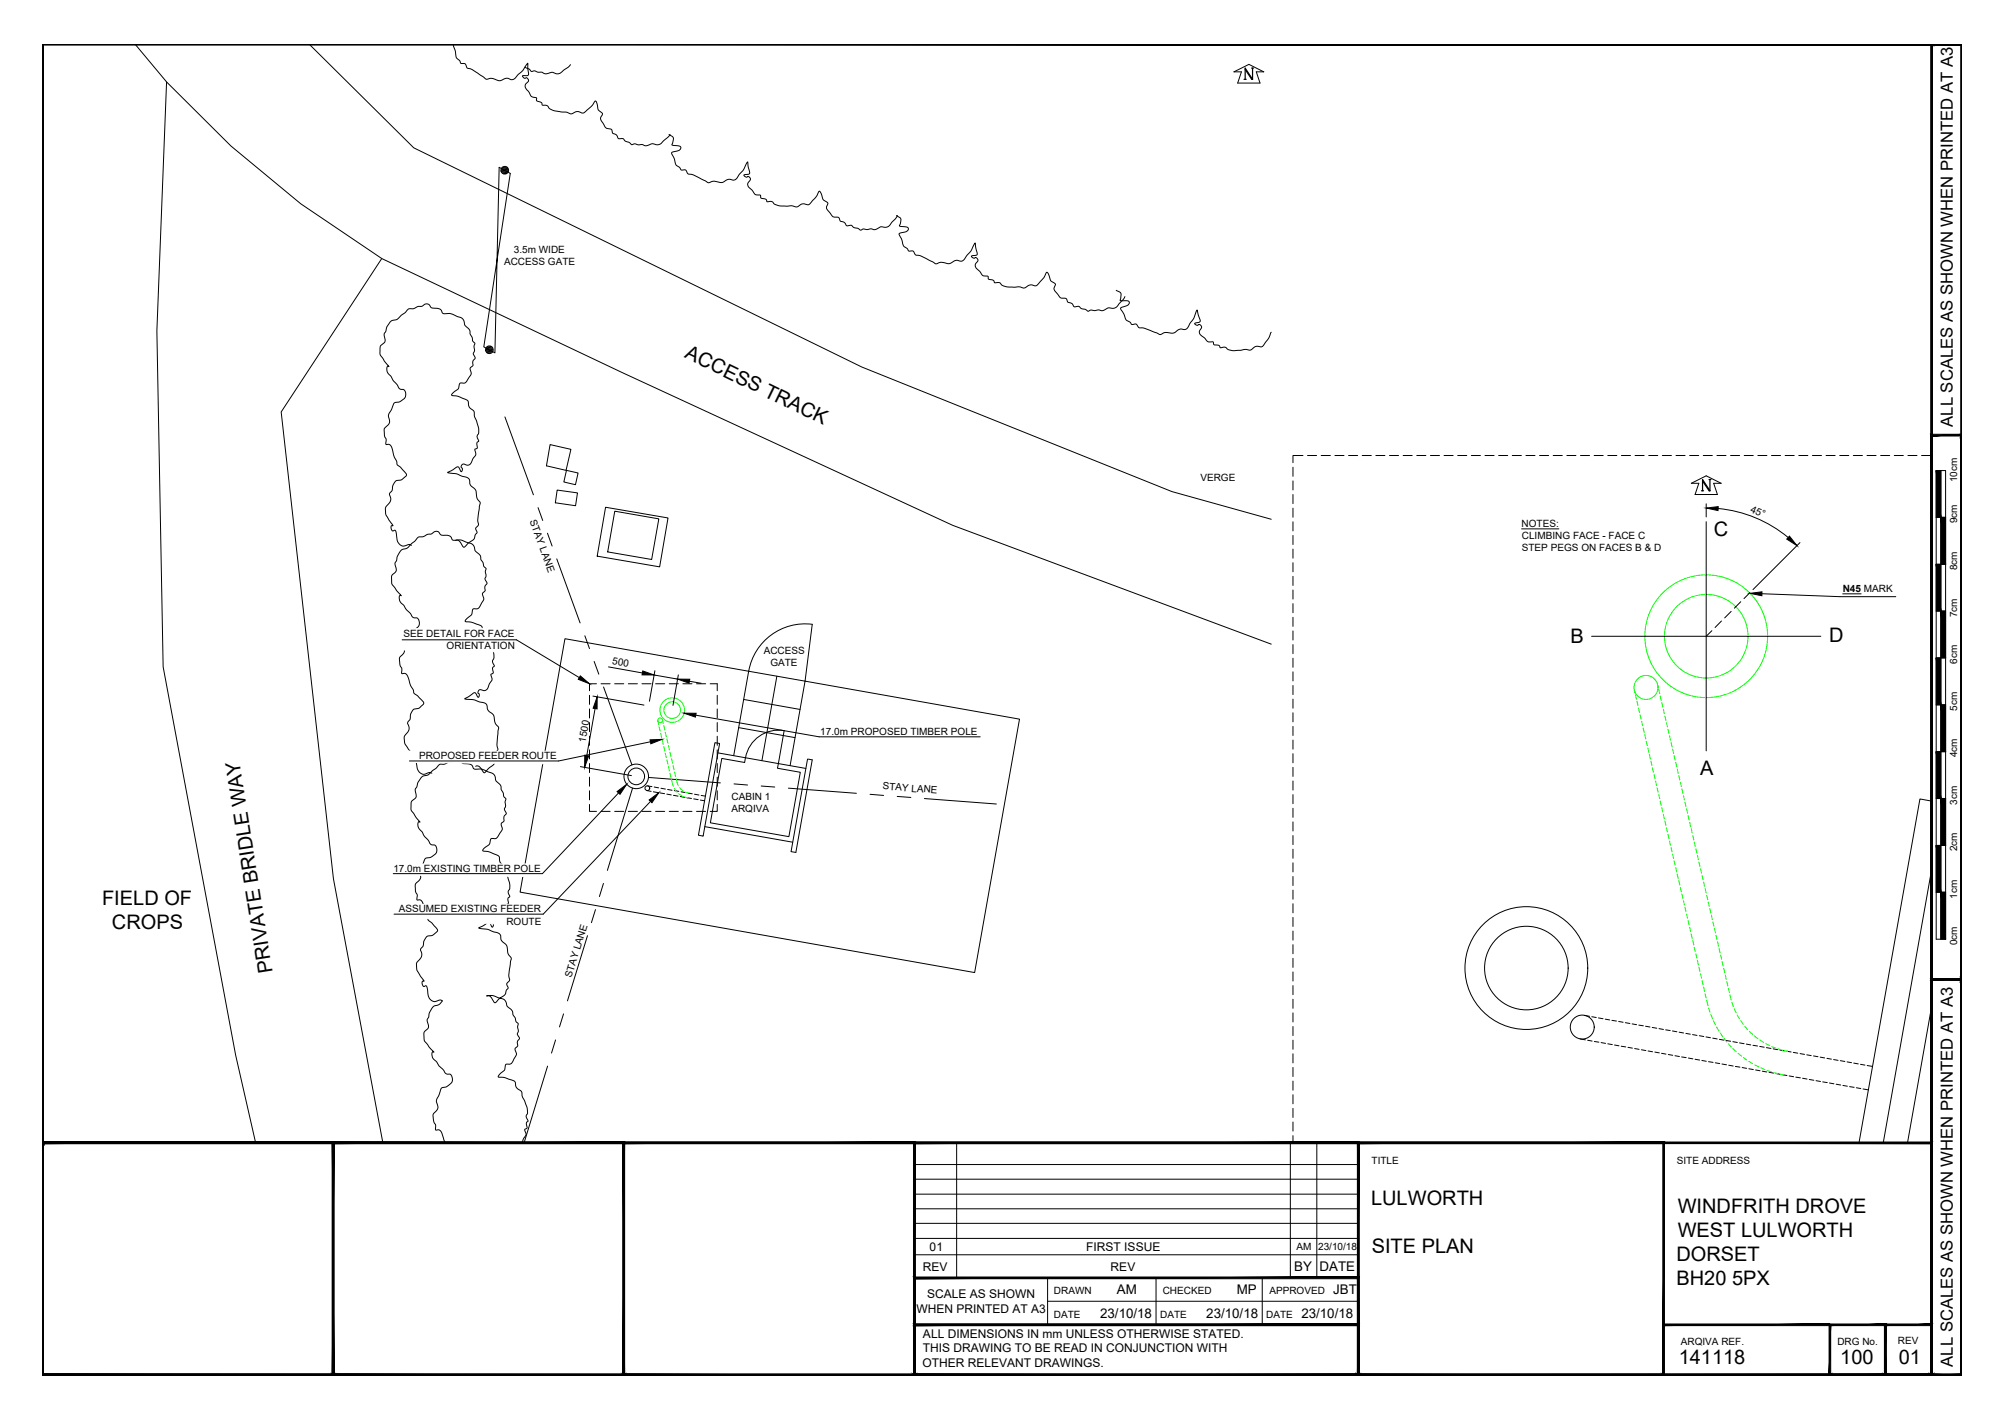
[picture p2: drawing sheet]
<svg xmlns="http://www.w3.org/2000/svg" width="420mm" height="297mm" viewBox="0 0 420 297" stroke-linecap="round" stroke-linejoin="round" font-family="sans-serif">
<g fill="none" stroke="#000" stroke-width=".21">
<path d="M28.3 9.3l6.6 7.9 13.5 13.4 14.6 12.1 17 11.5 50.3 23.8 69.2 32 66.8 24.9M34.9 17.2l-2 52.1 1.3 70.4 15.1 81.3 4.2 18.4M64.8 9.3l21.9 21.7 93.8 45.9 65 26.1 20.8 5.8M95.7 9.3h-.6l-.1 .2 .4 1.4a1.68 1.68 0 0 0 .9 1.9l.2 .5 1 .1 .4 .9a5.1 5.1 0 0 1 2.8 1.5l1.2 .8a2.63 2.63 0 0 1 2.4 .3h.5a2.02 2.02 0 0 1 2-.3l.4 .1 .4-.1 .7-.7a7.9 7.9 0 0 0 2.2-2.6l.1 1.2a1.14 1.14 0 0 1-.1 1.3l-1 .1a.47 .47 0 0 0 .6 .4 .52 .52 0 0 1 .5 .3 .52 .52 0 0 1-.1 .6 1.04 1.04 0 0 0-.5 1 1.04 1.04 0 0 0 .6 .9l.3 .3a1.37 1.37 0 0 0 1.5 1.1 .52 .52 0 0 0 .2 .7l.8 .3 .3 .5a1.06 1.06 0 0 1 1.3 .7 9.8 9.8 0 0 0 3.8 .8 1.18 1.18 0 0 0 1.7 0l.8-.1a1.1 1.1 0 0 0 1.7-.4l1.1-1 .6-.9a2.98 2.98 0 0 1 .6 1.9l.8 .7 .1 .2a1.16 1.16 0 0 0 .1 1.9l.2 .3a1.32 1.32 0 0 0 1.5 1l.2 .2a.77 .77 0 0 0 .8 .9l.2 .1a.67 .67 0 0 0 .6 .8l.7-.1a1.89 1.89 0 0 0 1.3 .9 .65 .65 0 0 0 1.1 .2l.8 .2a2.06 2.06 0 0 1 1.6 .2h.3a1.79 1.79 0 0 1 2-.2l.9-.3 1.8-1.8M119.5 13.5l-.5 .6-.8 .5a1.71 1.71 0 0 1-2.5 .5 2.17 2.17 0 0 1-1.8 .2l-.5-.2h-.6a1.39 1.39 0 0 0-1.5-.1l-.4-.5-1-.4M258.5 15l3.1-1.5 3.1 1.5h-1.6l.8 2.4h-4.7l.8-2.4zM104.5 35.1l2.4 1.2-5.6 36.4 2.4 1.2zM106 35l-.7 .1M106.1 36.3l-.7 .1M106.2 35.1l-1.1 .2M106.3 36.1l-1 .1M106.3 35.3l-1.3 .2"/>
<path d="M106.4 35.5l-1.4 .1M106.4 35.6l-1.4 .2M106.4 35.8l-1.3 .1M106.4 35.9l-1.3 .2M140.1 28.2a1.09 1.09 0 0 1 .9 1l-.3 1.1 .2 .1a2.02 2.02 0 0 1 1.7 .5 1.02 1.02 0 0 1-1.2 .8l-.3 .1a.35 .35 0 0 0-.4 .2 .35 .35 0 0 0 .1 .4l.5 1a1.64 1.64 0 0 0 1.1 1.7 .68 .68 0 0 0 1.1 .5l.2 .1a.88 .88 0 0 0 1.1 .8l2.9 1.4a.93 .93 0 0 0 1.4 .1h.8a2.05 2.05 0 0 0 2.5-.4l.3-.1a1.35 1.35 0 0 0 1.6-.1l.5-.8a4.9 4.9 0 0 0 1.6-2.4l.2-.3 .4 2a.42 .42 0 0 1 0 .4 .42 .42 0 0 1-.4 .2l-.7 .1a.52 .52 0 0 0 .3 .5 .52 .52 0 0 0 .5-.1 .66 .66 0 0 1 .5 .6 .66 .66 0 0 1-.5 .6 .93 .93 0 0 0 .4 1.2l.6 .7a1.14 1.14 0 0 0 1.5 .8l.1 .1v.4l.3 .2a.78 .78 0 0 1 1 .6 1.26 1.26 0 0 1 1.7 .6 7.4 7.4 0 0 0 3.7 .3l1.1 .2a2 2 0 0 1 2.3-.4l.4-.4a6.5 6.5 0 0 0 1.8-2.4h.1l.3 .6a1.85 1.85 0 0 0 1.4 1.8v.1a1.22 1.22 0 0 0 .3 1.8l.2 .3a1.25 1.25 0 0 0 1.6 .8l.3 .2a.89 .89 0 0 0 1 .9l.6 .7a.94 .94 0 0 1 1.4 .3l.8 .2 .7 .4 .5-.2 .7 .1a2.18 2.18 0 0 1 1.7 0l.3-.1a1.73 1.73 0 0 1 2-.4l.8-.4 1.7-2.1M80 54.2l-21.1 32.1 10.9 97.8 10.4 55.3M187.8 45.1a1.14 1.14 0 0 1 .9 1.1l-.3 1 .1 .2a2.02 2.02 0 0 1 1.8 .4 .98 .98 0 0 1-1.3 .9l-.3 .1a.35 .35 0 0 0-.4 .2 .35 .35 0 0 0 .2 .4l.4 .9a1.68 1.68 0 0 0 1.1 1.8 .68 .68 0 0 0 1.1 .5l.2 .1a.87 .87 0 0 0 1.1 .8l3 1.3a.95 .95 0 0 0 1.4 .2h.8a2.03 2.03 0 0 0 2.4-.4l.3-.1a1.44 1.44 0 0 0 1.4 0l.7-.9a5.3 5.3 0 0 0 1.7-2.5l.1-.2 .4 1.9a.41 .41 0 0 1 .1 .5 .41 .41 0 0 1-.5 .2l-.7 .1a.47 .47 0 0 0 .3 .4 .47 .47 0 0 0 .6-.1 .67 .67 0 0 1 .4 .7 .67 .67 0 0 1-.4 .6 .93 .93 0 0 0 .3 1.2l.7 .6a1.31 1.31 0 0 0 1.5 .9l.2 .6a.92 .92 0 0 1 1.2 .7 1.22 1.22 0 0 1 1.6 .6 7.6 7.6 0 0 0 3.8 .3l.6 .2h.4a1.77 1.77 0 0 1 2.2-.4l.4-.2a8 8 0 0 0 2-2.7l.5 1a1.74 1.74 0 0 0 1.2 1.5l.1 .1a1.19 1.19 0 0 0 .2 1.8l.3 .3a1.32 1.32 0 0 0 1.6 .8l.2 .2a.91 .91 0 0 0 1 .8l.7 .8a.94 .94 0 0 1 1.3 .3 2.12 2.12 0 0 1 1.5 .6l.7-.3 .6 .2a2.39 2.39 0 0 1 1.7 0l.3-.1a1.8 1.8 0 0 1 2-.4l.8-.4 1.3-1.5 .3-.6M101.7 73.4a.8 .8 0 0 1 1-.9 .8 .8 0 0 1 .4 1.3 .8 .8 0 0 1-1.3-.2l-.1-.2M102.8 72.6l-.7 .1M102.9 73.9l-.7 .1M103 72.7l-1.1 .2M103.1 73.7l-1 .1"/>
<path d="M103.1 72.9l-1.3 .1M103.2 73l-1.4 .2M103.2 73.2l-1.4 .2M103.2 73.3l-1.4 .2M103.2 73.5l-1.3 .2M233.8 60.8a1.16 1.16 0 0 1 1 1l-.2 1.1 .2 .1a2.12 2.12 0 0 1 1.7 .2 .99 .99 0 0 1-1.1 1l-.3 .1a.35 .35 0 0 0-.4 .3 .35 .35 0 0 0 .2 .4l.5 .9a1.66 1.66 0 0 0 1.3 1.6 .68 .68 0 0 0 1.1 .4h.2a1.1 1.1 0 0 0 1.2 .8l3.1 1a.92 .92 0 0 0 1.4 0h.8a2.04 2.04 0 0 0 2.4-.7l.4-.1a1.12 1.12 0 0 0 1.6-.6l.3-.5a6.1 6.1 0 0 0 1.5-2.8l.6 1.8a.42 .42 0 0 1 .1 .5 .42 .42 0 0 1-.4 .3l-.7 .1a.5 .5 0 0 0 .4 .4 .5 .5 0 0 0 .5-.1 .67 .67 0 0 1 .5 .6 .67 .67 0 0 1-.4 .6 .91 .91 0 0 0 .4 1.2l.7 .6a1.28 1.28 0 0 0 1.7 .6l.2 .6a.88 .88 0 0 1 1.2 .6h.1a1.26 1.26 0 0 1 1.6 .4 7.7 7.7 0 0 0 3.9 0l.7 .2 .3-.1a1.73 1.73 0 0 1 2.1-.6l.5-.5a6.3 6.3 0 0 0 1.5-2.6h.1M105.8 87.3l5.9 16.4M115.2 93.1l4.4 1-1 4.4-4.1-.9zM118.6 98.5l2.5 .6-.6 2.4-2.4-.5zM270.8 97.9v1.9M272.9 95.4h-2.1v1.5M273.9 95.4h1.9"/>
<path d="M276.7 95.4h1.9M279.6 95.4h1.9M282.5 95.4h1.9M285.3 95.4h1.9M288.2 95.4h1.9M291 95.4h1.9M293.9 95.4h1.9M296.7 95.4h1.9M299.6 95.4h1.9M302.5 95.4h1.9M305.3 95.4h1.9M308.2 95.4h1.9"/>
<path d="M311 95.4h1.9M313.9 95.4h1.9M316.7 95.4h2M319.6 95.4h1.9M322.5 95.4h1.9M325.3 95.4h1.9M328.2 95.4h1.9M331 95.4h1.9M333.9 95.4h1.9M336.7 95.4h2M339.6 95.4h1.9M342.5 95.4h1.9"/>
<path d="M345.3 95.4h1.9M348.2 95.4h1.9M351 95.4h1.9M353.9 95.4h1.9M356.8 95.4h1.9M359.6 95.4h1.9M362.5 95.4h1.9M365.3 95.4h1.9M368.2 95.4h1.9M371 95.4h1.9M373.9 95.4h1.9M376.8 95.4h1.9"/>
<path d="M379.6 95.4h1.9M382.5 95.4h1.9M385.3 95.4h1.9M388.2 95.4h1.9M391 95.4h1.9M393.9 95.4h1.9M396.8 95.4h1.9M399.6 95.4h1.9M402.5 95.4h2.1v1.5M404.6 97.9v1.9M405.5 98.6h2v98.1h-2zM406.5 98.6v98.1"/>
<path d="M95.4 113.2a.87 .87 0 0 1 1.2 .7l.6 .7 1.1-1a1.61 1.61 0 0 0 1.3-1.6l.3-.5a.8 .8 0 0 1 .2-1.4l.1-.2a9.8 9.8 0 0 1 .4-4.4v-.3a2.52 2.52 0 0 1-.9-2.4l-.3-.4a1.86 1.86 0 0 1-1.1-2l-.5-.4-.9-.2a7.6 7.6 0 0 0-3.1-.8l1.7-1.1a.4 .4 0 0 1 .4-.1 .4 .4 0 0 1 .3 .3l.3 .6 .2 .1a.54 .54 0 0 0-.1-.9 .56 .56 0 0 1 .3-.6 .56 .56 0 0 1 .6 0 1.02 1.02 0 0 0 1.4-.9l.3-.6a1.21 1.21 0 0 0 .2-1.7l.5-.2 .1-.2a.92 .92 0 0 1 .3-1.3 1.15 1.15 0 0 1 0-1.7 8.6 8.6 0 0 0-1-3.6 1.26 1.26 0 0 0-.9-1.6l-.2-.5a1.04 1.04 0 0 0-.8-1.4 6.1 6.1 0 0 0-2.8-.8 1.06 1.06 0 0 1 .9-1l.5-.4 .2-.9a.99 .99 0 0 1 1.1-.3l.4-.3 .9-1.3a1.58 1.58 0 0 0-.1-1.4l.6-.7a1.1 1.1 0 0 1 .4-1.4v-.3a.87 .87 0 0 1-.1-1.3l-.1-1.2a.87 .87 0 0 0-.3-1l-.1-.7a1.83 1.83 0 0 1-.5-1.4l-1-1a2.15 2.15 0 0 0-1.1-1.8l-.6-.1a3.6 3.6 0 0 0-2.8-.6l-.2-.1a1.14 1.14 0 0 0-1.3-1l-1.1-.1a.99 .99 0 0 0-1.4-.7l-.4 .3-.8 .1-1.1 .5a1.35 1.35 0 0 0-1.7 .7l-.9 .7a2.4 2.4 0 0 1-2 1.1 3.5 3.5 0 0 0-1.3 2.4l-.2 .3v.4a1.37 1.37 0 0 1-.7 2.1l-.2 .2a2.37 2.37 0 0 0 .5 2.3l1.4 1.9-.3-.1a1.6 1.6 0 0 0 .7 2.1l.4 .8 1.1 1.3a1.06 1.06 0 0 0 1.2 .7 1.44 1.44 0 0 1-.6 2.4l-1.5 .5-.5 1.2a1.99 1.99 0 0 0-.6 1.8 1.38 1.38 0 0 1-.6 2 2 2 0 0 0 0 2.3l.1 1.3a.98 .98 0 0 1 1.3 1l.3 1.5 .6 1.1 .1 .6 1.5 1.5a.69 .69 0 0 1 .4 .8 .69 .69 0 0 1-.6 .5 1.85 1.85 0 0 1-1.5 .6 2.43 2.43 0 0 0-.9 2l-.5 .8a1.7 1.7 0 0 1-.6 2.4 1.8 1.8 0 0 0-.2 1.9l1.5 2.3a.52 .52 0 0 0-.4 .7 .52 .52 0 0 0 .7 .3l.3 .1 .1 .6a2.56 2.56 0 0 0 1 2.5l.4 .1 1.3-.4 .5 .2M112.7 106.3l1 2.7M114.7 111.7l.9 2.7M116.6 117.1l4.9 13.4M116.7 102.7l4.3 .6-.4 2.6-4.3-.6zM126.8 106.3l13.1 2.2-1.7 10.2-13.1-2.2zM128.8 107.1l9.2 1.6-1.5 8.5-9.2-1.6zM270.8 100.7v1.9M270.8 103.6v1.9M270.8 106.4v2M270.8 109.3v1.9M270.8 112.2v1.9"/>
<path d="M270.8 115v1.9M270.8 117.9v1.9M318.7 110.8h7.8M354.3 101.2l3.1-1.5 3.1 1.5h-1.6l.8 2.4h-4.7l.8-2.4zM357.4 105.5v2.8M357.4 109.3v48M359.9 106.5a26.9 26.9 0 0 1 14.6 6.1M377 113.7l-9.8 9.8M404.6 100.7v1.9M404.6 103.6v1.9M404.6 106.4v2M404.6 109.3v1.9"/>
<path d="M404.6 112.2v1.9M404.6 115v1.9M404.6 117.9v1.9M405.5 118.2h2M405.5 108.4h2M84.2 134h24l13.1 7.9M122.5 133.2l1 2.7M124.4 138.6l1 2.6M127.5 139.7l7 1.3M270.8 120.7v1.9M270.8 123.6v1.9M270.8 126.4v2"/>
<path d="M270.8 129.3v1.9M270.8 132.2v1.9M270.8 135v1.9M270.8 137.9v1.9M333.4 133.3h48M358.5 132.1l-1.1 1.2M360.6 130.1l-1.4 1.3M362.6 128.1l-1.4 1.3M364.6 126l-1.3 1.4M366.5 124.2l-1.2 1.2M369 124.4l16.4 .6h11.7M386 124.4h3.8"/>
<path d="M404.6 120.7v1.9M404.6 123.6v1.9M404.6 126.4v2M404.6 129.3v1.9M404.6 132.2v1.9M404.6 135v1.9M404.6 137.9v1.9M405.5 137.8h2M405.5 128h2M123.5 145.6v2M123.5 148.5v1.9M123.5 151.4v1.9"/>
<path d="M123.5 154.2v1.9M123.5 157.1v1.9M123.5 159.9v1.9M124.2 145.8l10.7 1.9M124.6 148.4l-1.7 9.9M124.9 143.2h-1.4v1.5M125.9 143.2h1.9M126.4 143.9l6 16.3M128.7 143.2h1.9M131.6 143.2h1.9M134.5 143.2h1.9M136.2 155.4l-19.2 4h-31.2"/>
<path d="M137 141.4l4.9 .9M137.2 140.5l-1.2 6.4M137.3 143.2h1.9M140.2 143.2h1.9M142.1 141.4l-1.1 6.4M143 143.2h1.9M144.4 142.7l2.5 .4M145.7 149.8l25.9 4.5h33.7M145.9 143.2h1.9M148.7 143.2h1.5v1.5M149.7 155.6l1 .2-3.5 19.3-.9-.1zM150.2 145.6v2"/>
<path d="M150.2 148.5v1.9M150.2 151.4v1.9M150.2 154.2v1.9M150.2 157.1v1.9M150.2 159.9v1.9M150.4 157.7l18.4 3.3M151.2 158.9l4.8 .8a7.1 7.1 0 0 1 8.3-6.6l-1.5 7.8 4.8 .9-2.4 13.5-16.4-2.9zM154.7 152.4l11.8 2.1M155.8 146.5l11.8 2.1M156.8 140.6l-38.5-6.8-9.4 53.1 95.2 16.8 9.4-53.1-44.9-7.9M156.8 140.6l-3.1 17.7M156.8 140.6l11.8 2.1"/>
<path d="M156.8 140.6a12 12 0 0 1 13.3-9.8l-1.5 11.9M162.7 141.6l-3.1 17.7M168.6 142.7l-3.1 17.7M169.2 159l.9 .2-3.4 19.4-1-.3zM270.8 140.7v1.9M270.8 143.6v1.9M270.8 146.5v1.9M270.8 149.3v1.9M270.8 152.2v1.9M270.8 155v1.9M270.8 157.9v1.9M404.6 140.7v1.9"/>
<path d="M404.6 143.6v1.9M404.6 146.5v1.9M404.6 149.3v1.9M404.6 152.2v1.9M404.6 155v1.9M404.6 157.9v1.9M405.5 157.5h2M405.5 147.7h2M99.6 160.5a.92 .92 0 0 1 1.3 .7l.6 .7 1.1-1.1a1.66 1.66 0 0 0 1.1-1.7 .72 .72 0 0 0 0-1.2l.1-.3a.92 .92 0 0 0 .3-1.3l.3-4a2.59 2.59 0 0 1-1-2.3l-.2-.5a1.86 1.86 0 0 1-1.3-1.9l-.5-.4-.9-.1a7.3 7.3 0 0 0-3.2-.7l1.7-1.1a.4 .4 0 0 1 .5-.2 .4 .4 0 0 1 .3 .3l.2 .5 .2 .2a.52 .52 0 0 0-.1-.9 .57 .57 0 0 1 .2-.7 .57 .57 0 0 1 .7 .1 1.03 1.03 0 0 0 1.4-1.1l.3-.5a1.11 1.11 0 0 0 .1-1.6l.1-.2 .4-.3a1.06 1.06 0 0 1 .2-1.3v-.2a1.04 1.04 0 0 1-.1-1.6 8.6 8.6 0 0 0-1-3.6 1.27 1.27 0 0 0-1-1.5l-.3-.5a1 1 0 0 0-.8-1.3 5.9 5.9 0 0 0-2.8-.7 1.01 1.01 0 0 1 .8-1l.4-.4 .3-1 .3-.3a.92 .92 0 0 0 1.3-.6l.6-1.1a1.52 1.52 0 0 0-.2-1.4l.6-.7a1.4 1.4 0 0 1 .4-1.6l-.2-.4a1.15 1.15 0 0 1 0-1.2l-.2-.8a.65 .65 0 0 0-.3-1.1l-.1-.7a2.02 2.02 0 0 1-.6-1.5l-1.1-1.1a1.55 1.55 0 0 0-1.7-1.7 4.4 4.4 0 0 0-3-.5l-.1-.1a1.02 1.02 0 0 0-1.2-.9l-1.2-.1a1.06 1.06 0 0 0-1.1-.7l-.8 .5-.8 .1-1 .5a1.36 1.36 0 0 0-1.6 .8l-.9 .8a2.44 2.44 0 0 1-2 1.2 3.9 3.9 0 0 0-1.1 2.4l-.3 .3v.4a1.37 1.37 0 0 1-.5 2.1l-.2 .3a2.39 2.39 0 0 0 .6 2.2l1.5 1.9-.3-.1a1.58 1.58 0 0 0 .8 2.1l.4 .8 1.1 1.2a1.08 1.08 0 0 0 1.3 .7 1.44 1.44 0 0 1-.5 2.4l-.5 .2-.8 .2-.6 1.3a2 2 0 0 0-.5 1.8 1.35 1.35 0 0 1-.6 2.1 2.09 2.09 0 0 0 .2 2.3l.1 1.3a.96 .96 0 0 1 1.3 .9l.5 1.5 .6 1 .1 .7 .8 .6 1.2 1.2v.4a2.21 2.21 0 0 1-2 1.2 2.41 2.41 0 0 0-.8 2 .99 .99 0 0 0-.3 1.5 2.03 2.03 0 0 1-.8 2l-.1 .3a3.4 3.4 0 0 0 1 2.8l.7 .8h-.2a.58 .58 0 0 0-.1 .8 .58 .58 0 0 0 .8 .2l.3 .7a2.51 2.51 0 0 0 1.1 2.4l.6 .1 1.1-.4 .5 .2M121.6 160.6l10.7 1.9M123.5 168.5v1.5h1.4M123.5 162.8v1.9"/>
<path d="M123.5 165.7v1.9M125.9 170h1.9M128.7 170h1.9M129.5 166.1l-15.9 16.9h-31.2M131.6 170h1.9M132.5 165.1l-5.3 17.2M134.5 170h1.9M135.5 165.6l.9 .2M135.7 164.6l.9 .2M135.8 162.9l15.1 1.1M136.3 167.9l-22.5 23.6h-31.3M136.8 165.9l1 .1"/>
<path d="M137 164.9l1 .1M137.3 170h1.9M138.2 166.1l1 .2M138.4 165.1l1 .2M139.7 166.3l.9 .2M139.8 165.4l1 .1M140.2 170h1.9M141.1 166.6l.9 .2M141.2 165.6l1 .2M142.5 166.9l.9 .1M142.6 165.9l1 .1M143 170h1.9"/>
<path d="M143.9 167.1l.9 .2M144 166.1l1 .2M145.3 167.3l.9 .2M145.5 166.4l.9 .1M145.9 170h1.9M146.7 167.6l.9 .1M146.9 166.6l.9 .2M147.6 173.2l18.4 3.2M150.2 168.5v1.5h-1.5M150.2 162.8v1.9M150.2 165.7v1.9M153.7 164.2l2.9 .2"/>
<path d="M159.4 164.7l2.9 .2M165.1 165.1l14.3 1.1M182.2 166.4l2.9 .2M187.9 166.8l2.9 .2M193.6 167.3l15.1 1.1M270.8 160.7v1.9M270.8 163.6v1.9M270.8 166.5v1.9M270.8 169.3v1.9M270.8 172.2v1.9M270.8 175v1.9M270.8 177.9v1.9"/>
<path d="M404.6 167.8l-2.5-.4-12.7 72M404.6 160.7v1.9M404.6 163.6v1.9M404.6 166.5v1.9M404.6 169.3v1.9M404.6 172.2v1.9M404.6 175v1.9M404.6 177.9v1.9M405.5 177.1h2M405.5 167.3h2M406.7 168.2l.3 .3M123 196l-4.1 13.7"/>
<path d="M124.7 190.5l-.8 2.8M126.4 185.1l-.9 2.7M270.8 180.7v1.9M270.8 183.6v1.9M270.8 186.5v1.9M270.8 189.3v1.9M270.8 192.2v1.9M270.8 195v1.9M270.8 197.9v1.9M404.6 182.2l-10.2 57.2M404.6 180.7v1.9M404.6 183.6v1.9"/>
<path d="M404.6 186.5v1.9M404.6 189.3v1.9M404.6 192.2v1.9M404.6 195v1.9M404.6 197.9v1.9M405.5 186.9h2M116.4 217.8l-.9 2.8M118 212.4l-.8 2.7M270.8 200.7v1.9M270.8 203.6v1.9M270.8 206.5v1.9M270.8 209.3v1.9"/>
<path d="M270.8 212.2v1.9M270.8 215v1.9M270.8 217.9v1.9M330.9 217.6l1.2 .2M331.8 212.7l1.1 .2M332.5 217.9l1 .2M333.4 213l.9 .1M333.9 218.2l1 .1M334.8 213.2l1 .2M335.4 218.4l.9 .2M336.2 213.5l.9 .2M336.7 218.7l1 .1"/>
<path d="M337.6 213.7l1 .2M338.2 218.9l.9 .2M339 214l1 .1M339.6 219.2l.9 .1M340.4 214.2l1 .2M341 219.4l.9 .2M341.8 214.5l1 .2M342.4 219.6l.9 .2M343.2 214.7l1 .2M343.8 219.9l.9 .2M344.7 215l.9 .1M346.1 215.2l.9 .2"/>
<path d="M347.5 215.5l.9 .1M348.9 215.7l.9 .2M350.3 216l.9 .1M351.7 216.2l.9 .2M353.1 216.5l.9 .1M354.5 216.7l.9 .2M355.9 217l1 .1M357.3 217.2l1 .2M358.7 217.5l1 .1M360.1 217.7l1 .2M361.5 218l1 .1M363 218.2l.9 .2"/>
<path d="M364.3 218.5l1 .1M365.8 218.7l.9 .2M367.2 219l.9 .1M368.6 219.2l.9 .2M370 219.5l.9 .1M371.4 219.7l.9 .2M372.8 220l.9 .1M404.6 210.9l-5.1 28.5M404.6 200.7v1.9M404.6 203.6v1.9M404.6 206.5v1.9M404.6 209.3v1.9"/>
<path d="M404.6 212.2v1.9M404.6 215v1.9M404.6 217.9v1.9M93.2 239.4l-.1-.4a3.3 3.3 0 0 0-1.2-2.3l-.7-.1a1.67 1.67 0 0 0-.3-1.6l-.1-1.7a1.58 1.58 0 0 0 .8-2 1.5 1.5 0 0 1 .3-1.8l.3-.9a.95 .95 0 0 1 1.2-.9 1.73 1.73 0 0 0 1.3-1.8 .84 .84 0 0 0-1.1-.9l-.4-.2-.4-.8-.9-.7-.4-.8a1.72 1.72 0 0 1-.9-2.1h.3l-1.5-1.8a2.35 2.35 0 0 1-.6-2.4l.8-.7a1.47 1.47 0 0 0-.1-1.6v-.4l.3-.5a3.3 3.3 0 0 1 1.2-2.3l.9-.2 .8-.8-.4-.2h-.4a1.51 1.51 0 0 1-1.6 0 1.51 1.51 0 0 1-.7-1.5l-.2-1.3a.41 .41 0 0 0-.7 0 .61 .61 0 0 1-.4-.6 .61 .61 0 0 1 .4-.6l.1-.1-.8-1a2.96 2.96 0 0 1-.7-2.8 1.96 1.96 0 0 0 .9-2.3 .94 .94 0 0 1 .4-1.2 2.01 2.01 0 0 1 1.2-2.1 2.07 2.07 0 0 0 1.9-1.1l-1.2-1.6-.8-.6-.1-.7-.5-.7-.3-1.1a1.74 1.74 0 0 0-.9-1.7h-.6a1.86 1.86 0 0 0-.3-1.7v-1.2l.1-.5a1.61 1.61 0 0 0 .9-1.9 1.5 1.5 0 0 1 .4-1.9l.7-1.5a2.57 2.57 0 0 0 2.4-1.4 .93 .93 0 0 0-.8-1.4 .97 .97 0 0 1-.9-.9l-.9-.8-.4-.8a2.55 2.55 0 0 1-1-2l.2-.4 .3 .1-1.3-1.7a1.88 1.88 0 0 1-.6-2.1 1.35 1.35 0 0 1 .9-1.2 2.21 2.21 0 0 0 0-1.8l.3-.6a3.2 3.2 0 0 1 1.6-2.3l.8-.2 1.7-1.5a1.35 1.35 0 0 1 1.7-.7l.8-.4a2.31 2.31 0 0 0 1.8-.6 1.05 1.05 0 0 1 1.1 .8l.3 .1a1.76 1.76 0 0 1 1.9 .5 .71 .71 0 0 0 1 .6 4.2 4.2 0 0 1 2.5 .7 1.42 1.42 0 0 1 1.3 1.6l1 1 .2 1 .4 .9a1.16 1.16 0 0 0 .6 1.1l-.2 .7a1.62 1.62 0 0 1-.2 1.4l.2 .5a.71 .71 0 0 1-.2 1l-.1 1.1a.8 .8 0 0 0-.3 1.4l-.1 .5-.7 1a1.01 1.01 0 0 1-1.4 .6l-.2 .1-.2 .9-.3 .5a1.49 1.49 0 0 0-1.2 1.1l.3 .1a6.8 6.8 0 0 1 3.2 1.2 1.68 1.68 0 0 0 1 1.9l.2 .2a3.4 3.4 0 0 0 .6 2.2 3 3 0 0 1 .2 2.7 1.28 1.28 0 0 0 .2 1.4 .81 .81 0 0 0-.3 1.2l-.1 .2-.4 .2 .2 1.2-.6 .8a1.44 1.44 0 0 1-1.1 1.4l-.5-.1a.55 .55 0 0 0-.7-.1 .55 .55 0 0 0-.1 .7 .41 .41 0 0 1 .2 .4 .41 .41 0 0 1-.4 .4l-.3-.8-.4-.2-2 1.2a7.4 7.4 0 0 1 3.1 .8l.9 .2a1.16 1.16 0 0 1 .6 1.4l.4 .5a1.91 1.91 0 0 1 1 2.1l.2 .6a1.03 1.03 0 0 1 .4 1.5 9 9 0 0 0-.1 3.8l-.2 .2a.8 .8 0 0 0-.2 1.4l-.3 .5a1.61 1.61 0 0 1-1.3 1.6l-1.1 1.1-.6-.7a.86 .86 0 0 0-1.2-.8h1.3l1.1 .4a1.7 1.7 0 0 1 1.8 1.5l.3 .4a1.64 1.64 0 0 1 1 1.7l.5 .7 .2 .7 .4 .4-.1 .7 .2 1a.91 .91 0 0 0 .2 1.3v.3a1.21 1.21 0 0 0-.4 1.4l-.5 .5v.3a1.22 1.22 0 0 1-.2 1.8l-.3 .6a1.1 1.1 0 0 1-1.4 .6l-.1 .2a1.65 1.65 0 0 1-1.1 1.7l-.4 .7 .2 .2a9 9 0 0 1 3.3 .9l.1 .2a1.77 1.77 0 0 0 1.2 1.8l.3 1.4a4.8 4.8 0 0 1 .9 3.4 1.18 1.18 0 0 0 .2 1.5 .86 .86 0 0 0-.2 1.3l-.1 .2-.4 .2v.2a1.05 1.05 0 0 1-.2 1.6l-.3 1M114.7 223.3l-4.9 16.1M200.4 239.4v28.3M270.3 239.4v28.3M270.8 237.9v1.5h2.1M270.8 220.7v2M270.8 223.6v1.9M270.8 226.5v1.9M270.8 229.3v1.9"/>
<path d="M270.8 232.2v1.9M270.8 235v1.9M273.9 239.4h1.9M275.8 239.4v28.3M276.7 239.4h1.9M279.6 239.4h1.9M282.5 239.4h1.9M285.3 239.4h1.9M288.2 239.4h1.9M291 239.4h1.9M293.9 239.4h1.9M296.7 239.4h1.9"/>
<path d="M299.6 239.4h1.9M302.5 239.4h1.9M305.3 239.4h1.9M308.2 239.4h1.9M311 239.4h1.9M313.9 239.4h1.9M316.7 239.4h2M319.6 239.4h1.9M322.5 239.4h1.9M325.3 239.4h1.9M328.2 239.4h1.9M331 239.4h1.9"/>
<path d="M333.9 239.4h1.9M336.7 239.4h2M339.6 239.4h1.9M342.5 239.4h1.9M345.2 220.2l.9 .1M345.3 239.4h1.9M346.6 220.4l.9 .2M348 220.6l.9 .2M348.2 239.4h1.9M349.4 220.9l1 .2M350.8 221.1l1 .2M351 239.4h1.9"/>
<path d="M352.2 221.4l1 .2M353.6 221.6l1 .2M353.9 239.4h1.9M355 221.9l1 .2M356.5 222.1l.9 .2M356.8 239.4h1.9M357.9 222.4l.9 .1M359.3 222.6l.9 .2M359.6 239.4h1.9M360.7 222.9l.9 .2M362.1 223.1l.9 .2M362.5 239.4h1.9"/>
<path d="M363.5 223.4l.9 .1M364.9 223.6l.9 .2M365.3 239.4h1.9M366.3 223.9l.9 .1M367.7 224.1l.9 .2M368.2 239.4h1.9M369.1 224.4l.9 .2M370.5 224.6l1 .2M371 239.4h1.9M371.9 224.9l1 .1M373.3 225.1l1 .2M373.9 239.4h1.9"/>
<path d="M374.2 220.2l.9 .2M374.7 225.4l1 .2M375.6 220.5l.9 .1M376.1 225.6l1 .2M376.8 239.4h1.9M377 220.7l1 .2M377.6 225.9l.9 .1M378.4 221l1 .1M379 226.1l.9 .2M379.6 239.4h1.9M379.8 221.2l1 .2M380.4 226.4l.9 .1"/>
<path d="M381.2 221.4l1 .2M381.8 226.6l.9 .2M382.5 239.4h1.9M382.7 221.7l.9 .2M383.2 226.9l.9 .1M384.1 222l.9 .1M384.6 227.1l.9 .2M385.3 239.4h1.9M385.5 222.2l.9 .2M386 227.4l.9 .1M386.9 222.4l.9 .2M387.4 227.6l1 .2"/>
<path d="M388.2 239.4h1.9M388.3 222.7l.9 .2M388.8 227.9l.9 .1M389.7 222.9l.9 .2M390.2 228.1l1.1 .2M391 239.4h1.9M391.1 223.2l1.1 .2M393.9 239.4h1.9M396.8 239.4h1.9M399.6 239.4h1.9M404.6 237.9v1.5h-2.1M404.6 220.7v2"/>
<path d="M404.6 223.6v1.9M404.6 226.5v1.9M404.6 229.3v1.9M404.6 232.2v1.9M404.6 235v1.9M191.5 250.1h93M191.5 247h93M191.5 243.9h93M191.5 256.3h93M191.5 253.2h93M191.5 259.4h93M191.5 262.8h93"/>
<path d="M219.4 267.7v9.8M219.4 272.6h65.1M242.1 267.7v9.8M264.4 267.7v9.8"/>
<circle cx="105.7" cy="35.7" r=".8"/>
<circle cx="133.3" cy="162.6" r="2.57"/>
<circle cx="133.3" cy="162.6" r="1.75"/>
<circle cx="135.6" cy="165.1" r=".5"/>
<circle cx="319.7" cy="202.8" r="12.9"/>
<circle cx="319.7" cy="202.8" r="8.8"/>
<circle cx="331.4" cy="215.1" r="2.51"/>
</g>
<g fill="none" stroke="#0f0" stroke-width=".21">
<path d="M137.8 151l.2 .8M138.1 152.2l.2 .9M138.4 153.6l.2 .9M138.7 155l.2 .9M138.8 150.8l.1 .7M139 152l.2 .9M139 156.4l.2 .9M139.3 153.4l.3 .9M139.3 157.8l.3 .9M139.7 154.8l.2 .9M139.7 159.2l.2 .9M140 156.2l.2 .9"/>
<path d="M140.3 157.6l.2 .9M140.7 158.9l.2 1M342.3 144.6l.1 .5M342.5 145.5l.3 1M342.9 146.9l.2 .9M343.2 148.3l.2 .9M343.5 149.7l.2 .9M343.8 151.1l.3 .9M344.2 152.5l.2 .9M344.5 153.9l.2 .9M344.8 155.3l.2 .9M345.1 156.7l.2 .9"/>
<path d="M345.5 158.1l.2 .9M345.8 159.4l.2 1M347.2 143.5l.1 .4M347.4 144.4l.2 .9M347.7 145.8l.2 .9M348.1 147.2l.2 .9M348.4 148.6l.2 .9M348.7 150l.2 .9M349 151.4l.3 .9M349.4 152.7l.2 1M349.7 154.1l.2 1M350 155.5l.2 1"/>
<path d="M350.3 156.9l.2 .9M350.7 158.3l.2 .9M351 159.7l.2 .9M140 160.6l.2 .9M140.3 162l.2 .9M140.7 163.3l.3 1.4M141 160.3l.2 1M141.2 165.2l.6 .7M141.3 161.7l.2 1M141.6 163.1l.5 1.5M142.1 166.2l.8 .6M142.4 165l.6 .7"/>
<path d="M143.4 166.9l.6 .2M143.5 165.9l.7 .2M346.1 160.8l.2 1M346.4 162.2l.3 1M346.8 163.6l.2 .9M347.1 165l.2 .9M347.4 166.4l.2 .9M347.7 167.8l.2 .9M348.1 169.2l.2 .9M348.4 170.6l.2 .9M348.7 172l.2 .9M349 173.4l.2 .9"/>
<path d="M349.4 174.8l.2 .9M349.7 176.1l.2 1M350 177.5l.2 1M350.3 178.9l.2 1M351.3 161.1l.2 .9M351.6 162.5l.2 .9M351.9 163.9l.3 .9M352.3 165.3l.2 .9M352.6 166.7l.2 .9M352.9 168.1l.2 .9M353.3 169.4l.2 1M353.6 170.8l.2 1"/>
<path d="M353.9 172.2l.2 1M354.2 173.6l.2 .9M354.5 175l.3 .9M354.9 176.4l.2 .9M355.2 177.8l.2 .9M355.5 179.2l.2 .9M350.7 180.3l.2 1M351 181.7l.2 .9M351.3 183.1l.2 .9M351.6 184.5l.2 .9M351.9 185.9l.3 .9M352.3 187.3l.2 .9"/>
<path d="M352.6 188.7l.2 .9M352.9 190.1l.2 .9M353.2 191.5l.3 .9M353.6 192.8l.2 1M353.9 194.2l.2 1M354.2 195.6l.2 1M354.5 197l.3 1M354.9 198.4l.2 .9M355.2 199.8l.2 .9M355.8 180.6l.3 .9M356.2 182l.2 .9M356.5 183.4l.2 .9"/>
<path d="M356.8 184.7l.2 1M357.2 186.1l.2 1M357.5 187.5l.2 1M357.8 188.9l.2 .9M358.1 190.3l.2 .9M358.4 191.7l.3 .9M358.8 193.1l.2 .9M359.1 194.5l.2 .9M359.4 195.9l.2 .9M359.7 197.3l.2 .9M360.1 198.7l.2 .9M355.5 201.2l.2 .9"/>
<path d="M355.8 202.6l.3 .9M356.2 204l.2 .9M356.5 205.4l.2 .9M356.8 206.8l.2 .9M357.1 208.2l.3 .9M357.5 209.6l.3 1.1M357.9 211.2l.3 .9M358.3 212.5l.4 .9M358.9 213.8l.4 .9M359.5 215.1l.5 .8M360.3 216.3l.5 .8M360.4 200.1l.2 .9"/>
<path d="M360.7 201.4l.2 1M361 202.8l.3 1M361.1 217.5l.6 .7M361.4 204.2l.2 1M361.7 205.6l.2 .9M362 218.6l.6 .7M362 207l.2 .9M362.3 208.4l.3 1.1M362.7 210l.4 .9M363 219.6l.7 .7M363.2 211.3l.4 .9M363.9 212.6l.4 .8"/>
<path d="M364.6 213.8l.6 .8M365.4 215l.7 .7M366.4 216l.7 .7M367.5 217l.7 .6M368.6 217.8l.8 .6M369.8 218.6l.9 .4M371.1 219.2l.9 .4M372.4 219.7l.9 .3M364 220.6l.8 .6M365.1 221.5l.8 .6M366.3 222.3l.8 .5M367.5 223.1l.9 .4"/>
<path d="M368.8 223.7l.9 .4M370.1 224.2l.9 .4M371.5 224.7l.9 .2M372.9 225l.7 .2M373.8 220.1l.6 .1"/>
<circle cx="357.4" cy="133.3" r="12.9"/>
<circle cx="357.4" cy="133.3" r="8.8"/>
<circle cx="138.3" cy="150.9" r=".5"/>
<circle cx="140.8" cy="148.7" r="2.57"/>
<circle cx="140.8" cy="148.7" r="1.75"/>
<circle cx="344.8" cy="144" r="2.51"/>
</g>
<path d="M84.2 131.7l-.4 4.4M85.4 157.4v2.3M82 181v2.3M82.2 189.5v2.3" fill="none" stroke="#fff" stroke-width=".21"/>
<g fill="#fff" stroke="#fff" stroke-width=".21">
<path d="M82 181h31.7l-.2 2.6zM82 181v2.3l31.5 .3z"/>
<path d="M82.2 189.5l31.7-.1-.2 5zM82.2 189.5v2.3l31.5 2.6z"/>
<path d="M85.4 157.4h31.7v2.6zM85.4 157.4v2.3l31.7 .3z"/>
<path d="M84.2 131.7l24.1-.1-.1 5zM84.2 131.7l-.4 4.4 24.4 .5z"/>
</g>
<g fill="#000" stroke="#000" stroke-width=".21">
<path d="M357.4 106.4l2.5-.3-.1 .9zM374.8 112.3l1.6 2-2.2-1.4zM366.5 124.3l2.5-.3v.8zM121.5 141.6l2 1.6-2.4-.9zM122.5 158.2l.8 .1-.8 2.4zM125.1 146v2.5l-.9-.1zM134.6 140.5l2.4 .9h-2.5zM136.2 155l2.5-.1-2.4 .9zM141.9 142.3h2.6l-.2 .8zM143.3 149.4h2.5l-.1 .8zM129.3 165.8l2-1.5-1.4 2.1zM136 167.6l2-1.5-1.4 2z"/>
<path d="M8.9 9.3l.2 .1h401.6zM8.9 9.3h402l-.2 .1z"/>
<path d="M404.4 9.3l.3 .1zM404.4 9.3l.3 .1-.3 278.6zM404.7 9.4l-.3 278.6 .3-.1zM404.4 288l.3-.1z"/>
<path d="M404.6 9.3l.1 .1h6zM404.6 9.3h6.3l-.2 .1z"/>
<path d="M410.7 9.4v278.5l.2-278.6zM410.9 9.3v278.7l-.2-.1z"/>
<path d="M410.7 9.4v278.5l.2-278.6zM410.9 9.3v278.7l-.2-.1z"/>
<path d="M404.4 91l.3 .3 6.2-.3zM404.7 91.3l6.2-.3-.2 .3zM410.9 91l-.2 .3z"/>
<path d="M404.4 91l.3 114v-113.7zM404.4 91l.3 114-.3 .3z"/>
<path d="M405.5 98.6l1 9.8v-9.8zM405.5 98.6l1 9.8h-1z"/>
<path d="M410.9 91.1l-.2 .2 .2 113.9zM410.7 91.3l.2 113.9-.2-.2zM410.7 205l.2 .3zM404.7 205h6l.2 .3zM404.7 205l-.3 .3h6.5z"/>
<path d="M405.5 118.2l1 9.8v-9.8zM405.5 118.2l1 9.8h-1z"/>
<path d="M406.5 108.4l1 9.8v-9.8zM406.5 108.4l1 9.8h-1z"/>
<path d="M405.5 137.8l1 9.8v-9.8zM405.5 137.8l1 9.8h-1z"/>
<path d="M406.5 128l1 9.8v-9.8zM406.5 128l1 9.8h-1z"/>
<path d="M405.5 157.5l1 9.8v-9.8zM405.5 157.5l1 9.8h-1z"/>
<path d="M406.5 147.6l1 9.9v-9.9zM406.5 147.6l1 9.9h-1z"/>
<path d="M405.5 177.1l1 9.8v-9.8zM405.5 177.1l1 9.8h-1z"/>
<path d="M406.5 167.3l1 9.8v-9.8zM406.5 167.3l1 9.8h-1z"/>
<path d="M406.5 186.9l1 9.8v-9.8zM406.5 186.9l1 9.8h-1z"/>
<path d="M404.4 205l.3 .3 6.2-.3zM404.7 205.3l6.2-.3-.2 .3zM410.9 205l-.2 .3z"/>
<path d="M410.9 205.1l-.2 .2 .2 82.7zM410.7 205.3l.2 82.7-.2-.1zM410.7 287.9l.2 .1z"/>
<path d="M8.9 239.2l.2 .4zM8.9 239.2l395.5 .4h-395.3zM8.9 239.2l395.5 .4 .3-.4z"/>
<path d="M9.1 239.6h60.5l.3-.4zM8.9 239.2h61l-60.8 .4zM8.9 239.2l.2 .4z"/>
<path d="M69.9 239.6h60.6l.3-.4zM69.6 239.2h61.2l-60.9 .4zM69.6 239.2l.3 48.7v-48.3zM69.6 239.2l.3 48.7-.3 .1zM69.6 288l.3-.1z"/>
<path d="M130.8 239.6h60.5l.4-.4zM130.5 239.2h61.2l-60.9 .4zM130.5 239.2l.3 48.7v-48.3zM130.5 239.2l.3 48.7-.3 .1zM130.5 288l.3-.1z"/>
<path d="M191.7 239.6h92.6l.4-.4zM191.3 239.2h93.4l-93 .4zM191.3 239.2l.4 48.7v-48.3zM191.3 239.2l.4 48.7-.4 .1zM191.3 288l.4-.1z"/>
<path d="M284.7 239.6h63.6l.3-.4zM284.3 239.2h64.3l-63.9 .4zM284.3 239.2l.4 48.7v-48.3zM284.3 239.2l.4 48.7-.4 .1zM284.3 288l.4-.1z"/>
<path d="M404.7 239.2l-.3 .4 .3 48.4zM404.4 239.6l.3 48.4-.3-.1zM404.4 287.9l.3 .1z"/>
<path d="M191.3 277.3l.4 .4 93-.4zM191.7 277.7l93-.4-.4 .4zM284.7 277.3l-.4 .4 .4 10.3zM284.3 277.7l.4 10.3-.4-.1zM284.3 287.9l.4 .1z"/>
<path d="M191.3 277.7h93.4l-.4-.4zM191.3 277.7l.4-.4h92.6zM191.3 267.5v10.2l.4-.4zM191.3 267.5l.4 .4v9.4zM191.3 267.5l.4 .4 93-.4zM191.7 267.9l93-.4-.4 .4zM284.7 267.5l-.4 .4 .4 9.8zM284.3 267.9l.4 9.8-.4-.4z"/>
<path d="M383.1 277.3l.3 .4 11.7-.4zM383.4 277.7l11.7-.4-.4 .4zM394.7 277.7l.4 10.3v-10.7zM394.7 277.7l.4 10.3-.4-.1zM394.7 287.9l.4 .1z"/>
<path d="M348.5 277.7h34.8v-.4zM348.5 277.3h34.8l-34.8 .4z"/>
<path d="M394.7 277.3l.4 .4 9.6-.4zM395.1 277.7l9.6-.4-.3 .4zM404.7 277.3l-.3 .4 .3 10.3zM404.4 277.7l.3 10.3-.3-.1zM404.4 287.9l.3 .1z"/>
<path d="M9.1 9.4l-.2 278.6 .2-.1zM8.9 9.3l.2 .1-.2 278.6z"/>
<path d="M9.1 239.6l-.2 48.4 .2-.1zM8.9 239.4l.2 .2-.2 48.4z"/>
<path d="M9.1 287.9l60.7 .1-.2-.1zM9.1 287.9l60.7 .1h-60.9z"/>
<path d="M69.6 287.9l.3 .1zM69.9 239.2v48.8l-.3-.1zM69.9 239.2l-.3 .4v48.3z"/>
<path d="M69.9 287.9l60.7 .1-.1-.1zM69.9 287.9l60.7 .1h-60.8z"/>
<path d="M130.5 287.9l.3 .1zM130.8 239.2v48.8l-.3-.1zM130.8 239.2l-.3 .4v48.3z"/>
<path d="M130.8 287.9l60.7 .1-.2-.1zM130.8 287.9l60.7 .1h-60.9z"/>
<path d="M191.3 287.9l.4 .1zM191.7 239.2v48.8l-.4-.1zM191.3 239.6v48.3l.4-48.7z"/>
<path d="M191.7 287.9l92.8 .1-.2-.1zM191.7 287.9l92.8 .1h-93z"/>
<path d="M284.3 287.9l.4 .1zM284.7 239.2v48.8l-.4-.1zM284.7 239.2l-.4 .4v48.3z"/>
<path d="M191.5 288h93l-.2-.1zM191.5 288l.2-.1h92.6zM191.3 288l.4-.1zM191.7 277.7v10.2l-.4 .1zM191.3 277.3v10.7l.4-10.3z"/>
<path d="M284.7 287.9l63.8 .1-.2-.1zM284.7 287.9l63.8 .1h-64z"/>
<path d="M348.3 287.9l.3 .1zM348.6 239.2v48.8l-.3-.1zM348.6 239.2l-.3 .4v48.3z"/>
<path d="M383.3 288h11.6l-.2-.1zM383.4 287.9h11.3l-11.4 .1zM383.1 288l.3-.1zM383.4 277.7v10.2l-.3 .1zM383.1 277.3v10.7l.3-10.3z"/>
<path d="M8.9 288h395.7l-.2-.1zM8.9 288l.2-.1h395.3zM8.9 239.4v48.6l.2-.1zM8.9 239.4l.2 .2v48.3z"/>
<path d="M394.9 288h9.7l-.2-.1zM394.9 288l.2-.1h9.3zM394.7 288l.4-.1zM395.1 277.7v10.2l-.4 .1zM394.7 277.3v10.7l.4-10.3z"/>
<path d="M9.1 287.9l401.8 .1-.2-.1zM9.1 287.9l401.8 .1h-402z"/>
<path d="M404.7 287.9l6.2 .1-.2-.1zM404.7 287.9l6.2 .1h-6.3z"/>
<path d="M404.6 288h6.3l-.2-.1zM404.7 287.9h6l-6.1 .1zM404.4 288l.3-.1zM404.7 205.3v82.6l-.3 .1zM404.4 205v83l.3-82.7z"/>
</g>
<path d="M260.6 16.6h.4M260.8 14.5l1.4 2.1h.1M260.8 16.6v-2.3l1.5 2.3M262.2 14.3h.4M262.3 14.3v2.3M356.4 102.8h.4M356.6 100.8l1.4 2h.1M356.6 102.8v-2.3l1.5 2.3M358 100.5h.4M358.1 100.5v2.3" fill="none" stroke="#000" stroke-width=".25"/>
<g font-size="4.2">
<text x="143.2" y="74.8" transform="rotate(26 143.2 74.8)">ACCESS TRACK</text>
<text x="359" y="112.4">C</text>
<text x="328.9" y="134.6">B</text>
<text x="383.1" y="134.5">D</text>
<text x="356.1" y="162.4">A</text>
<text x="21.4" y="189.5">FIELD OF</text>
<text x="23.4" y="194.5">CROPS</text>
<text x="57.1" y="203.7" transform="rotate(-99 57.1 203.7)">PRIVATE BRIDLE WAY</text>
<text x="287.2" y="252.5">LULWORTH</text>
<text x="351.4" y="254">WINDFRITH DROVE</text>
<text x="287.3" y="262.5">SITE PLAN</text>
<text x="351.4" y="259.1">WEST LULWORTH</text>
<text x="351.1" y="264.1">DORSET</text>
<text x="351.1" y="269.2">BH20 5PX</text>
<text x="351.6" y="285.7">141118</text>
<text x="385.5" y="285.7">100</text>
<text x="397.7" y="285.7">01</text>
</g>
<g font-size="3.5">
<text x="409" y="89.4" transform="rotate(-90 409 89.4)">ALL SCALES AS SHOWN WHEN PRINTED AT A3</text>
<text x="409" y="286.3" transform="rotate(-90 409 286.3)">ALL SCALES AS SHOWN WHEN PRINTED AT A3</text>
</g>
<g font-size="2.8">
<text x="271.1" y="266.3">BY</text>
<text x="276.4" y="266.3">DATE</text>
<text x="233.9" y="271.1">AM</text>
<text x="259" y="271.1">MP</text>
<text x="279.3" y="271.1">JBT</text>
<text x="230.4" y="276">23/10/18</text>
<text x="252.7" y="276">23/10/18</text>
<text x="272.6" y="276">23/10/18</text>
</g>
<g font-size="2.5">
<text x="194.7" y="262">01</text>
<text x="227.5" y="262">FIRST ISSUE</text>
<text x="193.3" y="266.2">REV</text>
<text x="232.6" y="266.2">REV</text>
<text x="192" y="275">WHEN PRINTED AT A3</text>
<text x="194.2" y="272">SCALE AS SHOWN</text>
<text x="193.3" y="280.3">ALL DIMENSIONS IN mm UNLESS OTHERWISE STATED.</text>
<text x="193.2" y="286.3">OTHER RELEVANT DRAWINGS.</text>
<text x="193.3" y="283.3">THIS DRAWING TO BE READ IN CONJUNCTION WITH</text>
</g>
<g font-size="2.1">
<text x="107.6" y="52.9">3.5m WIDE</text>
<text x="105.6" y="55.4">ACCESS GATE</text>
<text x="251.4" y="100.7">VERGE</text>
<text x="409.9" y="101" transform="rotate(-90 409.9 101)">10cm</text>
<text x="366.5" y="107.2" transform="rotate(22 366.5 107.2)">45°</text>
<text x="110.9" y="109.2" transform="rotate(70 110.9 109.2)">STAY LANE</text>
<text x="318.7" y="110.3">NOTES:</text>
<text x="318.8" y="112.9">CLIMBING FACE - FACE C</text>
<text x="409.9" y="109.6" transform="rotate(-90 409.9 109.6)">9cm</text>
<text x="318.8" y="115.4">STEP PEGS ON FACES B &amp; D</text>
<text x="409.9" y="119.5" transform="rotate(-90 409.9 119.5)">8cm</text>
<text x="386" y="124">N45 MARK</text>
<text x="409.9" y="129.3" transform="rotate(-90 409.9 129.3)">7cm</text>
<text x="84.5" y="133.5">SEE DETAIL FOR FACE</text>
<text x="93.5" y="136">ORIENTATION</text>
<text x="160" y="137">ACCESS</text>
<text x="128.2" y="139.1" transform="rotate(10 128.2 139.1)">500</text>
<text x="161.4" y="139.5">GATE</text>
<text x="409.9" y="139.1" transform="rotate(-90 409.9 139.1)">6cm</text>
<text x="409.9" y="148.9" transform="rotate(-90 409.9 148.9)">5cm</text>
<text x="122.6" y="155.6" transform="rotate(-80 122.6 155.6)">1500</text>
<text x="171.8" y="154">17.0m PROPOSED TIMBER POLE</text>
<text x="87.8" y="158.9">PROPOSED FEEDER ROUTE</text>
<text x="409.9" y="158.6" transform="rotate(-90 409.9 158.6)">4cm</text>
<text x="153.2" y="167.5">CABIN 1</text>
<text x="184.8" y="165.4" transform="rotate(4 184.8 165.4)">STAY LANE</text>
<text x="153.2" y="170">ARQIVA</text>
<text x="409.9" y="168.6" transform="rotate(-90 409.9 168.6)">3cm</text>
<text x="409.9" y="178.3" transform="rotate(-90 409.9 178.3)">2cm</text>
<text x="82.4" y="182.7">17.0m EXISTING TIMBER POLE</text>
<text x="83.5" y="191.1">ASSUMED EXISTING FEEDER</text>
<text x="409.9" y="188.3" transform="rotate(-90 409.9 188.3)">1cm</text>
<text x="106.1" y="193.7">ROUTE</text>
<text x="409.9" y="198" transform="rotate(-90 409.9 198)">0cm</text>
<text x="119.7" y="204.9" transform="rotate(-73 119.7 204.9)">STAY LANE</text>
<text x="287.3" y="243.9">TITLE</text>
<text x="351.2" y="243.9">SITE ADDRESS</text>
<text x="271.5" y="261.9">AM</text>
<text x="276.1" y="261.9">23/10/18</text>
<text x="220.8" y="271.1">DRAWN</text>
<text x="243.5" y="271.1">CHECKED</text>
<text x="265.9" y="271.1">APPROVED</text>
<text x="220.8" y="276">DATE</text>
<text x="243" y="276">DATE</text>
<text x="265.2" y="276">DATE</text>
<text x="352.1" y="281.6">ARQIVA REF.</text>
<text x="384.8" y="281.6">DRG No.</text>
<text x="397.5" y="281.6">REV</text>
</g>
</svg>
